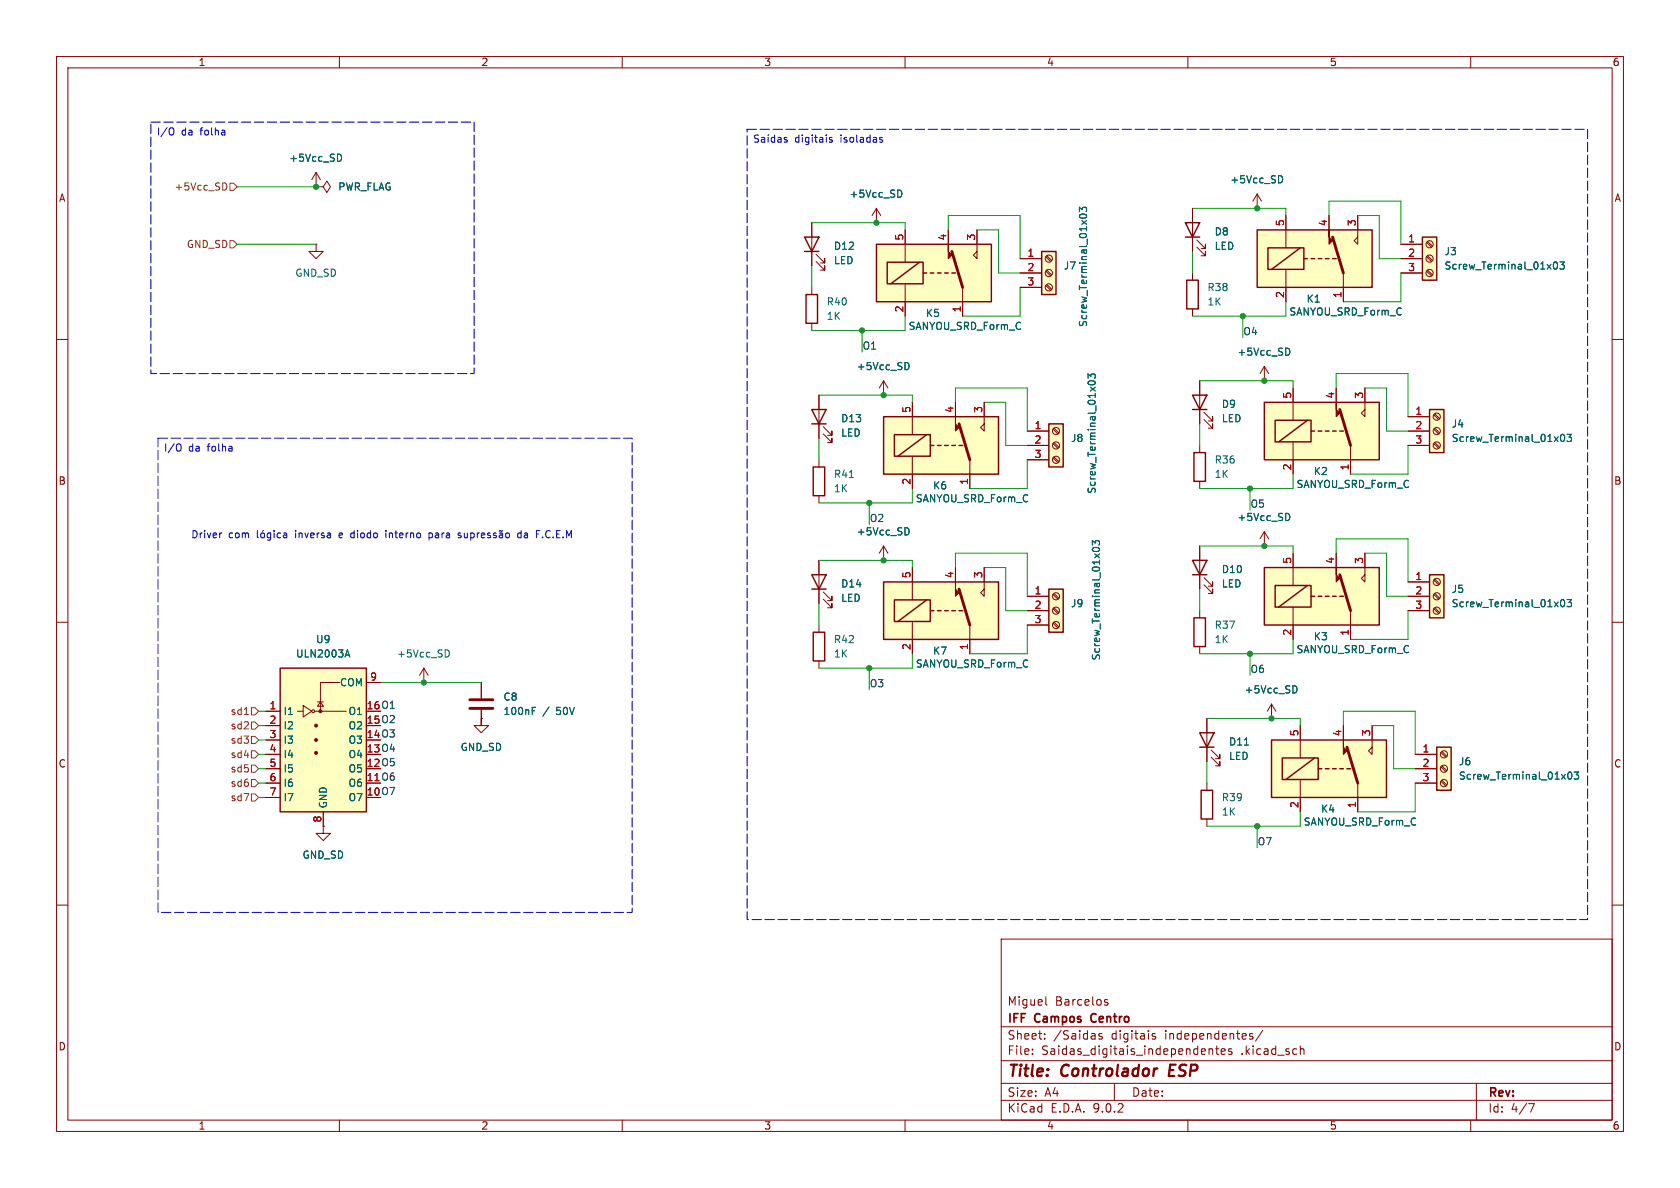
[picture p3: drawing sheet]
<svg xmlns="http://www.w3.org/2000/svg" width="297mm" height="210mm" viewBox="0 0 297 210" stroke-linecap="round" stroke-linejoin="round" font-family="sans-serif">
<g fill="none" stroke="#840000" stroke-width=".18">
<path d="M10 10h277v190h-277zM12 12h273v186h-273zM60 10v2M110 10v2M160 10v2M210 10v2M260 10v2M10 60h2M285 60h2M10 110h2M285 110h2M224.8 127h.1"/>
<path d="M224.8 124.5l-.8 1.2M224.8 124.5l.8 1.2M224.8 124.5v2.5M10 160h2M177 166h108v32h-108zM184.9 176.2v1.3l.2 .2M195.2 177l.7 .4-.2 .3-.5-.1M195.8 176.8l-.3-.1-.3 .2M285 160h2M60 198v2M110 198v2M160 198v2"/>
<path d="M177 194.5h108M177 191.5h108M177 187.5h108M177 181.5h108M182.5 186.3v.1M182.5 185.5v.1M184.7 183.6v.1M184.7 182.8v.1M194.8 182.8l-.3-.1-.3 .2 .1 .2 .5 .2v.3h-.6M197 191.5v3M203.7 183l.6 .4-.2 .3-.4-.1M204.2 182.8l-.3-.1-.2 .2"/>
<path d="M210 198v2M213.7 185.4v1M213.7 185.5l.3-.1 .3 .1 .1 .9M214.9 185.4h.6M215.1 184.9v1.3l.4 .2M215.9 185.9l.7-.1-.1-.3-.4-.1-.2 .2 .1 .7h.5M217.7 185.5l-.3-.1-.2 .2v.2l.5 .2v.3h-.5M221.1 183.2l.4 .1v.2l-.2 .2h-.3M221.1 182.7l.4 .1M223.2 182.1l-1.2 2M229.9 185.5l.2-.1 .4 .1v.9M260 198v2"/>
<path d="M261 191.5v6.5M270.2 195.1h1l-.6 1.5"/>
</g>
<path d="M206.9 188.2l-.3 2h1" fill="none" stroke="#840000" stroke-width=".4"/>
<path d="M193 179.4l-.2 .4 .2 .7" fill="none" stroke="#840000" stroke-width=".3"/>
<path d="M228.9 121.2a.68 .68 0 0 1 .4 .7 .68 .68 0 0 1-.4 .6" fill="none" stroke="#006464" stroke-width=".18"/>
<path d="M185.4 104.1h2.6v7.7h-2.6z" fill="#ffffc2"/>
<path d="M209.8 49.5h2v5.1h-2zM185.4 104.1h2.6v7.7h-2.6z" fill="none" stroke="#840000" stroke-width=".25"/>
<g fill="none" stroke="#840000" stroke-width=".18">
<path d="M222.2 36.8h.1M222.2 34.3l-.7 1.3M222.2 34.3l.8 1.3M222.2 34.3v2.5M210.8 48.3v1.2M210.8 54.6v1.3M181.6 105.4h3.8M181.6 108h3.8M181.6 110.5h3.8M186.2 105.1l.8 .8M186.2 107.6l.8 .9M186.2 110.2l.8 .8"/>
<path d="M186.3 104.9l.9 .8M186.3 107.4l.9 .9M186.3 110l.9 .8"/>
<circle cx="186.7" cy="110.5" r=".63"/>
<circle cx="186.7" cy="105.4" r=".63"/>
<circle cx="186.7" cy="107.9" r=".63"/>
</g>
<path d="M226.3 31.1a.68 .68 0 0 1 .5 .6 .68 .68 0 0 1-.5 .6M193.1 96.3v-.7l.5 .4 .1-.4h.6l.1 .2-.1 .5M193.2 97a.75 .75 0 0 1 1.2 .2 .72 .72 0 0 1-1.3-.1z" fill="none" stroke="#006464" stroke-width=".18"/>
<path d="M224.8 130.8h20.3v10.2h-20.3z" fill="#ffffc2"/>
<g fill="none" stroke="#840000" stroke-width=".18">
<path d="M144.8 81.3v1.3M144.8 87.6v1.3M144.8 99.1v7.6M74.9 118.1l-.7 1.3M74.9 118.1l.8 1.3M74.9 118.1v2.6M145.5 105.9l1.6 1.5v-.7v.7h-.8M145.5 104.6l1.6 1.6v-.8v.8h-.8M74.9 120.7h.1M85.1 120.7v2.7M85.1 125.5v2.8M229.9 128.3v5.7"/>
<path d="M229.9 137.8v5.7M237.5 128.3v2.5M240 138.4v5.1M242.6 128.3v5.1l-.7-.7 .7-.6"/>
</g>
<path d="M143.8 82.6h2v5h-2zM143.5 101.6h2.5l-1.2 2.5zM143.5 104.1h2.5M224.8 130.8h20.3v10.2h-20.3zM226.7 134h6.3v3.8h-6.3zM232.4 134l-5.1 3.8M233 135.9h.7M234.3 135.9h.6M235.6 135.9h.6M236.9 135.9h.6M238.1 135.9h.7" fill="none" stroke="#840000" stroke-width=".25"/>
<path d="M83.1 123.7h4M83.1 125.2h4M238.1 132.1l1.9 6.3" fill="none" stroke="#840000" stroke-width=".51"/>
<path d="M237.5 130.8v1.3l.6 .6-.6 .7z" fill="#840000" stroke="#840000" stroke-width=".18"/>
<path d="M150.2 84.4h.7M79 114.9a.68 .68 0 0 1 .4 .6 .68 .68 0 0 1-.4 .6M94.1 125.6h.4M94.1 125h.6" fill="none" stroke="#006464" stroke-width=".18"/>
<path d="M252.7 72.4h2.6v7.6h-2.6z" fill="#ffffc2"/>
<path d="M252.7 72.4h2.6v7.6h-2.6zM143.8 111.8h2v5h-2z" fill="none" stroke="#840000" stroke-width=".25"/>
<g fill="none" stroke="#840000" stroke-width=".18">
<path d="M248.9 73.7h3.8M248.9 76.2h3.8M248.9 78.7h3.8M253.5 73.3l.8 .9M253.5 75.9l.8 .8M253.5 78.4l.8 .8M253.6 73.2l.9 .8M253.6 75.7l.9 .8M253.6 78.2l.9 .9M144.8 110.5v1.3M144.8 116.8v1.3"/>
<circle cx="254" cy="73.7" r=".63"/>
<circle cx="254" cy="76.2" r=".63"/>
<circle cx="254" cy="78.7" r=".63"/>
</g>
<path d="M276 76.9l.2-.1a.68 .68 0 0 1 .4 .6 .68 .68 0 0 1-.4 .6l-.2-.1-.1-.3zM277 76.8h.8l-.4 .5 .4 .1v.5l-.2 .1-.6-.1" fill="none" stroke="#006464" stroke-width=".18"/>
<path d="M251.5 41.9h2.5v7.6h-2.5z" fill="#ffffc2"/>
<path d="M251.5 41.9h2.5v7.6h-2.5zM212.1 129.5h2.5l-1.2 2.6zM212.1 132.1h2.5" fill="none" stroke="#840000" stroke-width=".25"/>
<g fill="none" stroke="#840000" stroke-width=".18">
<path d="M247.6 43.2h3.9M247.6 45.7h3.9M247.6 48.3h3.9M252.2 42.8l.9 .9M252.2 45.4l.9 .8M252.2 47.9l.9 .9M252.4 42.7l.8 .8M252.4 45.2l.8 .9M252.4 47.8l.8 .8M213.4 127v7.6M214.1 133.9l1.5 1.5v-.8v.8h-.7M214.1 132.6l1.5 1.5v-.7v.7h-.7"/>
<circle cx="252.7" cy="48.3" r=".63"/>
<circle cx="252.7" cy="43.2" r=".63"/>
<circle cx="252.7" cy="45.7" r=".63"/>
</g>
<path d="M274.7 46.4l.2-.1a.68 .68 0 0 1 .5 .6 .68 .68 0 0 1-.5 .7l-.2-.2-.1-.3zM275.8 46.3h.7l-.4 .5 .4 .1v.5l-.2 .2-.5-.2M220 131.7h.7" fill="none" stroke="#006464" stroke-width=".18"/>
<path d="M254 132.1h2.5v7.6h-2.5z" fill="#ffffc2"/>
<path d="M212.3 139.7h2.1v5.1h-2.1zM254 132.1h2.5v7.6h-2.5z" fill="none" stroke="#840000" stroke-width=".25"/>
<g fill="none" stroke="#840000" stroke-width=".18">
<path d="M213.4 138.4v1.3M250.2 133.4h3.8M250.2 135.9h3.8M250.2 138.4h3.8M254.7 133l.9 .9M254.7 135.6l.9 .8M254.7 138.1l.9 .8M254.9 132.8l.9 .9M254.9 135.4l.9 .8M254.9 137.9l.9 .9M213.4 144.8v1.3"/>
<circle cx="255.3" cy="135.9" r=".63"/>
<circle cx="255.3" cy="133.3" r=".63"/>
<circle cx="255.3" cy="138.4" r=".63"/>
</g>
<path d="M277.3 136.6l.2-.1a.68 .68 0 0 1 .4 .6 .68 .68 0 0 1-.4 .6l-.2-.1-.1-.3zM278.3 136.5h.8l-.4 .5 .3 .1v.5l-.2 .1-.5-.1" fill="none" stroke="#006464" stroke-width=".18"/>
<path d="M156.2 102.9h20.3v10.1h-20.3z" fill="#ffffc2"/>
<path d="M161.3 100.3v5.7M161.3 109.9v5.7M168.9 100.3v2.6M171.4 110.5v5.1M174 100.3v5.1l-.6-.6 .6-.7" fill="none" stroke="#840000" stroke-width=".18"/>
<path d="M156.2 102.9h20.3v10.1h-20.3zM158.1 106h6.4v3.9h-6.4zM163.8 106l-5.1 3.9M164.5 108h.6M165.7 108h.7M167 108h.6M168.3 108h.6M169.5 108h.7" fill="none" stroke="#840000" stroke-width=".25"/>
<path d="M169.5 104.1l1.9 6.4" fill="none" stroke="#840000" stroke-width=".51"/>
<path d="M168.9 102.9v1.2l.6 .7-.6 .6z" fill="#840000" stroke="#840000" stroke-width=".18"/>
<path d="M223.5 100.3h20.3v10.2h-20.3z" fill="#ffffc2"/>
<path d="M55.9 33h1.2l.7-1 .6 1-.6 1-.7-1M55.9 33h.1M156.2 99.1h.1M156.2 96.5l-.8 1.3M156.2 96.5l.8 1.3M156.2 96.5v2.6M228.6 97.8v5.7M236.2 97.8v2.5M241.3 97.8v5.1l-.6-.7 .6-.6M228.6 107.3v5.7M238.8 108v5" fill="none" stroke="#840000" stroke-width=".18"/>
<path d="M223.5 100.3h20.3v10.2h-20.3zM225.4 103.5h6.4v3.8h-6.4zM231.1 103.5l-5 3.8M231.8 105.4h.6M233 105.4h.7M234.3 105.4h.6M235.6 105.4h.6M236.9 105.4h.6" fill="none" stroke="#840000" stroke-width=".25"/>
<path d="M236.9 101.6l1.9 6.4" fill="none" stroke="#840000" stroke-width=".51"/>
<path d="M236.2 100.3v1.3l.7 .6-.7 .7z" fill="#840000" stroke="#840000" stroke-width=".18"/>
<path d="M160.3 93.3a.68 .68 0 0 1 .4 .6 .68 .68 0 0 1-.4 .7" fill="none" stroke="#006464" stroke-width=".18"/>
<path d="M252.7 101.6h2.6v7.6h-2.6z" fill="#ffffc2"/>
<path d="M252.7 101.6h2.6v7.6h-2.6z" fill="none" stroke="#840000" stroke-width=".25"/>
<g fill="none" stroke="#840000" stroke-width=".18">
<path d="M223.5 96.5h.1M223.5 94l-.7 1.3M223.5 94l.8 1.3M223.5 94v2.5M248.9 102.9h3.8M248.9 105.4h3.8M248.9 108h3.8M253.5 102.5l.8 .9M253.5 105.1l.8 .8M253.5 107.6l.8 .9M253.6 102.4l.9 .8M253.6 104.9l.9 .8"/>
<path d="M253.6 107.4l.9 .9"/>
<circle cx="254" cy="105.4" r=".63"/>
<circle cx="254" cy="107.9" r=".63"/>
<circle cx="254" cy="102.9" r=".63"/>
</g>
<path d="M227.6 90.7a.68 .68 0 0 1 .4 .7 .68 .68 0 0 1-.4 .6M276 106.1l.2-.1a.68 .68 0 0 1 .4 .6 .68 .68 0 0 1-.4 .7l-.2-.2-.1-.3zM277 106h.8l-.4 .5 .4 .1v.5l-.2 .2-.6-.2" fill="none" stroke="#006464" stroke-width=".18"/>
<path d="M156.2 73.7h20.3v10.1h-20.3z" fill="#ffffc2"/>
<path d="M161.3 71.1v5.7M168.9 71.1v2.6M174 71.1v5.1l-.6-.6 .6-.7M161.3 80.6v5.8M171.4 81.3v5.1" fill="none" stroke="#840000" stroke-width=".18"/>
<path d="M156.2 73.7h20.3v10.1h-20.3zM158.1 76.8h6.4v3.8h-6.4zM163.8 76.8l-5.1 3.8M164.5 78.7h.6M165.7 78.7h.7M167 78.7h.6M168.3 78.7h.6M169.5 78.7h.7" fill="none" stroke="#840000" stroke-width=".25"/>
<path d="M169.5 74.9l1.9 6.4" fill="none" stroke="#840000" stroke-width=".51"/>
<path d="M168.9 73.7v1.2l.6 .7-.6 .6z" fill="#840000" stroke="#840000" stroke-width=".18"/>
<path d="M185.4 74.9h2.6v7.7h-2.6z" fill="#ffffc2"/>
<path d="M185.4 74.9h2.6v7.7h-2.6z" fill="none" stroke="#840000" stroke-width=".25"/>
<g fill="none" stroke="#840000" stroke-width=".18">
<path d="M55.9 33h.1M55.9 30.5l-.8 1.3M55.9 30.5l.7 1.3M55.9 30.5v2.5M55.9 43.2v1.3h1.2l-1.2 1.2-1.3-1.2h1.3M55.9 43.2h.1M181.6 76.2h3.8M181.6 78.7h3.8M186.2 75.9l.8 .8M186.2 78.4l.8 .8M186.3 75.7l.9 .8M186.3 78.2l.9 .9"/>
<path d="M181.6 81.3h3.8M186.2 80.9l.8 .9M186.3 80.8l.9 .8"/>
<circle cx="186.7" cy="76.2" r=".63"/>
<circle cx="186.7" cy="78.7" r=".63"/>
<circle cx="186.7" cy="81.3" r=".63"/>
</g>
<path d="M60 27.2a.68 .68 0 0 1 .4 .7 .68 .68 0 0 1-.4 .6M192.3 66.9v-.8l.5 .4 .2-.3h.5l.1 .1-.1 .6M192.4 67.5a.75 .75 0 0 1 1.2 .2 .72 .72 0 0 1-1.3-.1z" fill="none" stroke="#006464" stroke-width=".18"/>
<path d="M49.5 118.1h15.3v25.4h-15.3z" fill="#ffffc2"/>
<path d="M143.5 72.4h2.5l-1.2 2.5zM143.5 74.9h2.5M49.5 118.1h15.3v25.4h-15.3z" fill="none" stroke="#840000" stroke-width=".25"/>
<g fill="none" stroke="#840000" stroke-width=".18">
<path d="M144.8 69.9v7.6M145.5 76.7l1.6 1.5v-.7v.7h-.8M145.5 75.4l1.6 1.6v-.8v.8h-.8M47 125.7h2.5M47 128.3h2.5M47 130.8h2.5M47 133.4h2.5M47 135.9h2.5M47 138.4h2.5M52.6 125.7h1M53.6 124.7l1.5 1-1.5 1zM55.6 125.7h5.6"/>
<path d="M56.1 124.1h1M56.6 124.1l.5 .7h-1zM60.1 120.7h-3.5v5M64.8 120.7h2.5M47 141h2.5M57.1 143.5v2.6"/>
<circle cx="55.4" cy="125.7" r=".25"/>
</g>
<g fill="#840000" stroke="#840000" stroke-width=".18">
<circle cx="55.9" cy="128.3" r=".25"/>
<circle cx="55.9" cy="130.8" r=".25"/>
<circle cx="55.9" cy="133.1" r=".25"/>
<circle cx="56.6" cy="125.7" r=".25"/>
</g>
<path d="M61.1 115.8h.6M61.4 114.9l.4 1.2" fill="none" stroke="#006464" stroke-width=".18"/>
<path d="M184.1 44.5h2.6v7.6h-2.6z" fill="#ffffc2"/>
<path d="M184.1 44.5h2.6v7.6h-2.6z" fill="none" stroke="#840000" stroke-width=".25"/>
<g fill="none" stroke="#840000" stroke-width=".18">
<path d="M180.3 45.7h3.8M180.3 48.3h3.8M180.3 50.8h3.8M184.9 45.4l.9 .8M184.9 47.9l.9 .9M184.9 50.5l.9 .8M185.1 45.2l.8 .9M185.1 47.8l.8 .8M185.1 50.3l.8 .8M156.2 69.9h.1M156.2 67.3l-.8 1.3M156.2 67.3l.8 1.3"/>
<path d="M156.2 67.3v2.6"/>
<circle cx="185.4" cy="48.3" r=".63"/>
<circle cx="185.4" cy="45.7" r=".63"/>
<circle cx="185.4" cy="50.8" r=".63"/>
</g>
<path d="M190.8 37.4v-.8l.5 .5 .1-.4h.6l.1 .2-.1 .5M190.9 38a.75 .75 0 0 1 1.2 .3 .72 .72 0 0 1-1.3-.2zM160.3 64.1a.68 .68 0 0 1 .4 .6 .68 .68 0 0 1-.4 .6" fill="none" stroke="#006464" stroke-width=".18"/>
<path d="M154.9 43.2h20.4v10.1h-20.4z" fill="#ffffc2"/>
<g fill="none" stroke="#840000" stroke-width=".18">
<path d="M143.5 39.4v7.6M154.9 39.4h.1M154.9 36.8l-.7 1.3M154.9 36.8l.8 1.3M154.9 36.8v2.6M144.3 46.2l1.5 1.6v-.8v.8h-.8M144.3 45l1.5 1.5v-.8v.8h-.8M160 40.6v5.8M160 50.2v5.7M167.6 40.6v2.6M170.2 50.8v5.1M172.7 40.6v5.1l-.6-.6 .6-.6"/>
<path d="M57.1 146.1v1.2h1.3l-1.3 1.3-1.2-1.3h1.2M57.1 146.1h.1"/>
</g>
<path d="M142.2 41.9h2.6l-1.3 2.6zM142.2 44.5h2.6M154.9 43.2h20.4v10.1h-20.4zM156.8 46.4h6.4v3.8h-6.4zM162.6 46.4l-5.1 3.8M163.2 48.3h.6M164.5 48.3h.6M165.7 48.3h.7M167 48.3h.6M168.3 48.3h.6" fill="none" stroke="#840000" stroke-width=".25"/>
<path d="M168.3 44.5l1.9 6.3" fill="none" stroke="#840000" stroke-width=".51"/>
<path d="M167.6 43.2v1.3l.7 .6-.7 .6z" fill="#840000" stroke="#840000" stroke-width=".18"/>
<path d="M159 33.6a.68 .68 0 0 1 .5 .6 .68 .68 0 0 1-.5 .7" fill="none" stroke="#006464" stroke-width=".18"/>
<path d="M222.2 40.6h20.4v10.2h-20.4z" fill="#ffffc2"/>
<path d="M227.3 38.1v5.7M234.9 38.1v2.5M240 38.1v5.1l-.6-.7 .6-.6M143.5 50.8v1.3M143.5 57.2v1.2M227.3 47.6v5.7M237.5 48.3v5M85.1 127v1.3h1.3l-1.3 1.2-1.3-1.2h1.3M85.1 127h.1" fill="none" stroke="#840000" stroke-width=".18"/>
<path d="M142.5 52.1h2v5.1h-2zM222.2 40.6h20.4v10.2h-20.4zM224.2 43.8h6.3v3.8h-6.3zM229.9 43.8l-5.1 3.8M230.5 45.7h.6M231.8 45.7h.6M233 45.7h.7M234.3 45.7h.6M235.6 45.7h.6" fill="none" stroke="#840000" stroke-width=".25"/>
<path d="M235.6 41.9l1.9 6.4" fill="none" stroke="#840000" stroke-width=".51"/>
<path d="M234.9 40.6v1.3l.7 .6-.7 .7z" fill="#840000" stroke="#840000" stroke-width=".18"/>
<path d="M223.5 71.1h20.3v10.2h-20.3z" fill="#ffffc2"/>
<g fill="none" stroke="#840000" stroke-width=".18">
<path d="M55.9 33h.1M143.5 39.4v2.5M154.9 39.4h.1M210.8 36.8v7.7M222.2 36.8h.1M227.3 38.1v2.5M234.9 38.1v2.5M240 38.1v2.5M143.5 44.5v2.5M160 40.6v2.6M160 53.3v2.6M167.6 40.6v2.6"/>
<path d="M170.2 53.3v2.6M172.7 40.6v2.6M180.3 45.7h3.8M180.3 48.3h3.8M180.3 50.8h3.8M211.6 43.7l1.5 1.5v-.7v.7h-.8M211.6 42.4l1.5 1.5v-.7v.7h-.8M227.3 50.8v2.5M237.5 50.8v2.5M247.6 43.2h3.9M247.6 45.7h3.9M247.6 48.3h3.9"/>
<path d="M144.8 69.9v2.5M144.8 74.9v2.6M156.2 69.9h.1M161.3 71.1v2.6M168.9 71.1v2.6M174 71.1v2.6M181.6 76.2h3.8M181.6 78.7h3.8M212.1 67.3v7.6M212.1 78.7v1.3M212.9 74.2l1.5 1.5v-.8v.8h-.8M212.9 72.9l1.5 1.5v-.7v.7h-.8"/>
<path d="M223.5 67.3h.1M223.5 64.8l-.7 1.2M223.5 64.8l.8 1.2M223.5 64.8v2.5M228.6 68.6v5.7M228.6 78.1v5.7M236.2 68.6v2.5M238.8 78.7v5.1M241.3 68.6v5.1l-.6-.7 .6-.6M248.9 73.7h3.8M248.9 76.2h3.8M248.9 78.7h3.8"/>
<path d="M144.8 99.1v2.5M156.2 99.1h.1M161.3 83.8v2.6M171.4 83.8v2.6M181.6 81.3h3.8M212.1 85.1v1.3M212.1 96.5v7.6M223.5 96.5h.1M228.6 97.8v2.5M236.2 97.8v2.5M241.3 97.8v2.5M144.8 104.1v2.6"/>
<path d="M161.3 100.3v2.6M161.3 113v2.6M168.9 100.3v2.6M171.4 113v2.6M174 100.3v2.6M181.6 105.4h3.8M181.6 108h3.8M181.6 110.5h3.8M212.1 108v1.2M212.1 114.3v1.3M212.9 103.4l1.5 1.5v-.8v.8h-.8M212.9 102.1l1.5 1.5v-.7v.7h-.8"/>
<path d="M228.6 110.5v2.5M238.8 110.5v2.5M248.9 105.4h3.8M248.9 108h3.8M248.9 102.9h3.8M47 125.7h2.5M47 128.3h2.5M47 130.8h2.5M47 133.4h2.5M47 135.9h2.5M47 138.4h2.5M64.8 120.7h2.5"/>
<path d="M85.1 127h.1M85.1 120.7v2.7M85.1 125.5v2.8M213.4 127v2.5M213.4 132.1v2.5M224.8 127h.1M229.9 128.3v2.5M237.5 128.3v2.5M242.6 128.3v2.5M250.2 133.4h3.8M250.2 135.9h3.8M250.2 138.4h3.8"/>
<path d="M47 141h2.5M57.1 146.1h.1M57.1 143.5v2.6M229.9 141v2.5M240 141v2.5"/>
</g>
<g fill="none" stroke="#840000" stroke-width=".25">
<path d="M209.5 39.4h2.6l-1.3 2.5zM209.5 41.9h2.6M210.8 69.9h2.6l-1.3 2.5zM210.8 72.4h2.6M223.5 71.1h20.3v10.2h-20.3zM225.4 74.3h6.4v3.8h-6.4zM231.1 74.3l-5 3.8M231.8 76.2h.6M233 76.2h.7M234.3 76.2h.6M235.6 76.2h.6M236.9 76.2h.6"/>
<path d="M210.8 99.1h2.6l-1.3 2.5zM211.1 80h2v5.1h-2zM210.8 101.6h2.6M211.1 109.2h2v5.1h-2z"/>
</g>
<path d="M236.9 72.4l1.9 6.3" fill="none" stroke="#840000" stroke-width=".51"/>
<path d="M236.2 71.1v1.3l.7 .6-.7 .7z" fill="#840000" stroke="#840000" stroke-width=".18"/>
<g fill="none" stroke="#006464" stroke-width=".18">
<path d="M60 27.2a.68 .68 0 0 1 .4 .7 .68 .68 0 0 1-.4 .6M159 33.6a.68 .68 0 0 1 .5 .6 .68 .68 0 0 1-.5 .7M190.8 37.4v-.8l.5 .5 .1-.4h.6l.1 .2-.1 .5M190.9 38a.75 .75 0 0 1 1.2 .3 .72 .72 0 0 1-1.3-.2zM226.3 31.1a.68 .68 0 0 1 .5 .6 .68 .68 0 0 1-.5 .6M274.7 46.4l.2-.1a.68 .68 0 0 1 .5 .6 .68 .68 0 0 1-.5 .7l-.2-.2-.1-.3zM275.8 46.3h.7l-.4 .5 .4 .1v.5l-.2 .2-.5-.2M160.3 64.1a.68 .68 0 0 1 .4 .6 .68 .68 0 0 1-.4 .6M192.3 66.9v-.8l.5 .4 .2-.3h.5l.1 .1-.1 .6M192.4 67.5a.75 .75 0 0 1 1.2 .2 .72 .72 0 0 1-1.3-.1zM227.6 61.5a.68 .68 0 0 1 .4 .7 .68 .68 0 0 1-.4 .6M276 76.9l.2-.1a.68 .68 0 0 1 .4 .6 .68 .68 0 0 1-.4 .6l-.2-.1-.1-.3z"/>
<path d="M277 76.8h.8l-.4 .5 .4 .1v.5l-.2 .1-.6-.1M160.3 93.3a.68 .68 0 0 1 .4 .6 .68 .68 0 0 1-.4 .7M193.1 96.3v-.7l.5 .4 .1-.4h.6l.1 .2-.1 .5M193.2 97a.75 .75 0 0 1 1.2 .2 .72 .72 0 0 1-1.3-.1zM227.6 90.7a.68 .68 0 0 1 .4 .7 .68 .68 0 0 1-.4 .6M61.1 115.8h.6M61.4 114.9l.4 1.2M276 106.1l.2-.1a.68 .68 0 0 1 .4 .6 .68 .68 0 0 1-.4 .7l-.2-.2-.1-.3zM277 106h.8l-.4 .5 .4 .1v.5l-.2 .2-.6-.2M94.1 125.6h.4M94.1 125h.6M220 131.7h.7"/>
<path d="M228.9 121.2a.68 .68 0 0 1 .4 .7 .68 .68 0 0 1-.4 .6M277.3 136.6l.2-.1a.68 .68 0 0 1 .4 .6 .68 .68 0 0 1-.4 .6l-.2-.1-.1-.3zM278.3 136.5h.8l-.4 .5 .3 .1v.5l-.2 .1-.5-.1"/>
</g>
<path d="M39.7 32.3a.68 .68 0 0 1 .4 .7 .68 .68 0 0 1-.4 .6M40.6 32.4h.7l.6 .6-.6 .7h-.7zM40.6 42.5h.7l.6 .7-.6 .6h-.7zM43.2 126.3h.7M44.4 125.1h.7l.6 .6-.6 .7h-.7zM44.4 127.6h.7l.6 .7-.6 .6h-.7zM44.4 130.2h.7l.6 .6-.6 .6h-.7zM44.4 137.8h.7l.6 .6-.6 .7h-.7zM44.4 132.7h.7l.6 .7-.6 .6h-.7zM44.4 135.3h.7l.6 .6-.6 .6h-.7zM44.4 140.3h.7l.6 .7-.6 .6h-.7z" fill="none" stroke="#725600" stroke-width=".18"/>
<g fill="none" stroke="#009600" stroke-width=".18">
<path d="M41.9 33h14M143.5 39.4h16.5v1.2M210.8 36.8h16.5v1.3M234.9 38.1v-2.5h12.7v7.6M240 38.1h3.8v7.6h3.8M41.9 43.2h14M143.5 47v3.8M152.4 58.4v3.8M160 55.9v2.5h-16.5M167.6 40.6v-2.5h12.7v7.6M172.7 40.6h3.8v7.7h3.8M180.3 50.8v5.1h-10.1"/>
<path d="M210.8 44.5v3.8M219.7 55.9v3.8M227.3 53.3v2.6h-16.5M247.6 48.3v5h-10.1M144.8 69.9h16.5v1.2M144.8 77.5v3.8M168.9 71.1v-2.5h12.7v7.6M174 71.1h3.8v7.6h3.8M212.1 67.3h16.5v1.3M212.1 74.9v3.8M236.2 68.6v-2.6h12.7v7.7M241.3 68.6h3.8v7.6h3.8"/>
<path d="M248.9 78.7v5.1h-10.1M144.8 99.1h16.5v1.2M153.7 88.9v3.8M161.3 86.4v2.5h-16.5M181.6 81.3v5.1h-10.2M212.1 96.5h16.5v1.3M221 86.4v3.8M228.6 83.8v2.6h-16.5M236.2 97.8v-2.5h12.7v7.6M241.3 97.8h3.8v7.6h3.8M144.8 106.7v3.8M153.7 118.1v3.8"/>
<path d="M161.3 115.6v2.5h-16.5M168.9 100.3v-2.5h12.7v7.6M174 100.3h3.8v7.7h3.8M181.6 110.5v5.1h-10.2M212.1 104.1v3.9M221 115.6v3.8M228.6 113v2.6h-16.5M248.9 108v5h-10.1M45.7 130.8h1.3M45.7 128.3h1.3M45.7 133.4h1.3M45.7 135.9h1.3"/>
<path d="M45.7 138.4h1.3M45.7 125.7h1.3M67.3 120.7h17.8M85.1 127v1.3M213.4 127h16.5v1.3M213.4 134.6v3.8M237.5 128.3v-2.6h12.7v7.7M242.6 128.3h3.8v7.6h3.8M250.2 138.4v5.1h-10.2M45.7 141h1.3M222.2 146.1v3.8M229.9 143.5v2.6h-16.5"/>
</g>
<path d="M26.7 21.6h57.1v44.4h-57.1zM132.1 22.9h148.6v139.7h-148.6zM27.9 77.5h83.9v83.8h-83.9z" fill="none" stroke="#0000c2" stroke-width=".18" stroke-dasharray="1.7 .6"/>
<g fill="none" stroke="#0000c2" stroke-width=".18">
<path d="M30.4 22.6l.2 .1a.81 .81 0 0 1-.2 1.2M134.1 23.9h-.5l-.2 .1v.3l.6 .3 .1 .3-.2 .2h-.5M134.6 24.3h.5l.1 .8M135.2 24.6l-.4 .1-.2 .1 .2 .3h.4M135.8 24.3v.8M135.9 23.8l-.2 .2M136.9 24.3h-.3l-.3 .2 .2 .6h.4M136.9 23.9v1.2M137.5 24.3h.5l.1 .8M138.1 24.6l-.4 .1-.2 .1 .2 .3h.4M139.1 24.3h-.3l-.2 .2 .1 .2 .4 .1v.3h-.5M147.1 24.3h-.3l-.2 .2 .1 .2 .4 .1v.3h-.5"/>
<path d="M155.7 24.7l.3 .1 .1 .2-.2 .1h-.3M155.7 24.3h.3M31.7 78.5h.1a.81 .81 0 0 1-.1 1.2M39.2 94.2l-.2 .1M45.5 93.8v1.1l.2 .2M46.2 94.3l.3-.1 .3 .3v.3l-.3 .3-.3-.1-.1-.2zM46.6 93.7l-.2 .2M47.8 94.3l-.3-.1-.3 .3 .2 .5h.4M47.8 94.2v1l-.2 .3-.3-.1M48.5 93.8v.1M48.5 94.2v.9M49.6 94.3l-.4-.1-.2 .3 .1 .5h.5"/>
<path d="M50.1 94.3h.5l.1 .8M50.7 94.5l-.4 .1-.2 .2 .2 .3 .4-.1M62.1 94.3l-.1 .2 .1 .5M68.2 93.8v.1M68.2 94.2v.9M75.8 94.3l.4-.1 .2 .1M75.8 94.2v1.3M76.4 94.9l-.2 .2-.4-.1M81.5 94.3l-.3-.1-.2 .2v.2l.5 .1v.3h-.5M82.1 94.2v.8l.3 .1 .2-.2M82.6 94.2v.9M83.2 94.3l.4-.1 .2 .3-.1 .5h-.5"/>
<path d="M83.2 94.2v1.3M84.4 94.2v.9M84.7 94.2l-.3 .3M85.1 94.6l.6-.1-.1-.2-.3-.1-.2 .2 .1 .6h.4M86.7 94.3l-.3-.1-.2 .2 .1 .2 .4 .1v.3h-.5M87.7 94.3l-.3-.1-.2 .2 .1 .2 .4 .1v.3h-.5M88.3 94.3h.5l.1 .8M88.9 94.5l-.5 .1-.2 .2 .2 .3 .5-.1M88.9 93.8l-.7 .1M89.5 94.3l.3-.1 .3 .3v.3l-.3 .3-.3-.1-.1-.2zM92.1 94.3l-.3-.1-.3 .3 .1 .5h.5M92.1 93.8v1.3"/>
<path d="M95.9 94.9v.2M97.3 93.9a.6 .6 0 0 0-.9 .4 .6 .6 0 0 0 .6 .8l.3-.2M97.8 94.9v.2M98.4 94.4h.4M99 93.8h-.6v1.3h.6M99.6 94.9v.2M100.2 95.1v-1.3l.4 .9 .4-.9v1.3"/>
</g>
<g fill="#009600" stroke="#009600" stroke-width=".18">
<circle cx="74.9" cy="120.7" r=".46"/>
<circle cx="153.7" cy="118.1" r=".46"/>
<circle cx="153.7" cy="88.9" r=".46"/>
<circle cx="156.2" cy="99.1" r=".46"/>
<circle cx="224.8" cy="127" r=".46"/>
<circle cx="222.2" cy="146.1" r=".46"/>
<circle cx="221" cy="115.6" r=".46"/>
<circle cx="223.5" cy="96.5" r=".46"/>
<circle cx="221" cy="86.4" r=".46"/>
<circle cx="222.2" cy="36.8" r=".46"/>
<circle cx="223.5" cy="67.3" r=".46"/>
<circle cx="219.7" cy="55.9" r=".46"/>
<circle cx="156.2" cy="69.9" r=".46"/>
<circle cx="154.9" cy="39.4" r=".46"/>
<circle cx="152.4" cy="58.4" r=".46"/>
<circle cx="55.9" cy="33" r=".46"/>
</g>
<g font-size="2.8" fill="#840000">
<text x="178" y="190.9">Title:</text>
<text x="187.7" y="190.9">Controlador</text>
<text x="207.5" y="190.9">ESP</text>
</g>
<g font-size="2.1" fill="#840000">
<text x="178" y="178">Miguel</text>
<text x="186.5" y="178">Barcelos</text>
<text x="178" y="184">Sheet:</text>
<text x="178" y="181.2">IFF</text>
<text x="183" y="181.2">Campos</text>
<text x="186.2" y="184">/Saidas</text>
<text x="193.6" y="181.2">Centro</text>
<text x="196.5" y="184">digitais</text>
<text x="206.1" y="184">independentes/</text>
<text x="178" y="186.7">File:</text>
<text x="184.1" y="186.7">Saidas_digitais_independentes</text>
<text x="219.5" y="186.7">.kicad_sch</text>
<text x="178" y="196.9">KiCad</text>
<text x="178" y="194.1">Size:</text>
<text x="184.7" y="194.1">A4</text>
<text x="185.7" y="196.9">E.D.A.</text>
<text x="193.3" y="196.9">9.0.2</text>
<text x="200" y="194.1">Date:</text>
<text x="263" y="194.3">Rev:</text>
<text x="263" y="196.9">Id:</text>
<text x="267.1" y="196.9">4/7</text>
</g>
<g font-size="1.8" fill="#840000">
<text x="35" y="11.9">1</text>
<text x="85" y="11.9">2</text>
<text x="135" y="11.9">3</text>
<text x="185" y="11.9">4</text>
<text x="235" y="11.9">5</text>
<text x="285" y="11.9">6</text>
<text x="10.3" y="35.9">A</text>
<text x="285.3" y="35.9">A</text>
<text x="10.3" y="85.9">B</text>
<text x="285.3" y="85.9">B</text>
<text x="64.7" y="125.5">16 O1</text>
<text x="64.7" y="128">15 O2</text>
<text x="64.7" y="130.6">14 O3</text>
<text x="10.3" y="135.9">C</text>
<text x="64.7" y="133.1">13 O4</text>
<text x="64.7" y="135.6">12 O5</text>
<text x="285.3" y="135.9">C</text>
<text x="64.7" y="140.7">10 O7</text>
<text x="10.3" y="185.9">D</text>
<text x="285.3" y="185.9">D</text>
<text x="35" y="199.9">1</text>
<text x="85" y="199.9">2</text>
<text x="135" y="199.9">3</text>
<text x="185" y="199.9">4</text>
<text x="235" y="199.9">5</text>
<text x="285" y="199.9">6</text>
</g>
<g font-size="1.8" fill="#0000c2">
<text x="27.6" y="24.3">I/O</text>
<text x="32.1" y="24.3">da</text>
<text x="35.5" y="24.3">folha</text>
<text x="140.5" y="25.5">digitais</text>
<text x="148.7" y="25.5">isoladas</text>
<text x="28.9" y="80.1">I/O</text>
<text x="33.3" y="80.1">da</text>
<text x="36.8" y="80.1">folha</text>
<text x="33.7" y="95.3">Driver</text>
<text x="40.4" y="95.3">com</text>
<text x="52.5" y="95.3">inversa</text>
<text x="60.4" y="95.3">e</text>
<text x="62.7" y="95.3">diodo</text>
<text x="69" y="95.3">interno</text>
<text x="76.9" y="95.3">para</text>
<text x="93" y="95.3">da</text>
</g>
<g font-size="1.8" fill="#006464">
<text x="51" y="28.8">+5Vcc_SD</text>
<text x="59.7" y="33.9">PWR_FLAG</text>
<text x="150.1" y="35.2">+5Vcc_SD</text>
<text x="217.4" y="32.6">+5Vcc_SD</text>
<text x="214.6" y="41.8">D8</text>
<text x="147.3" y="46.9">LED</text>
<text x="147.3" y="44.4">D12</text>
<text x="188" y="47.9">J7</text>
<text x="214.6" y="44.4">LED</text>
<text x="255.3" y="45.3">J3</text>
<text x="255.3" y="47.9">Screw_Terminal_01x03</text>
<text x="52.1" y="49.1">GND_SD</text>
<text x="213.4" y="51.7">R38</text>
<text x="230.9" y="53.7">K1</text>
<text x="146.1" y="56.7">1K</text>
<text x="146.1" y="54.2">R40</text>
<text x="160.5" y="58.5">SANYOU_SRD_Form_C</text>
<text x="163.6" y="56.2">K5</text>
<text x="192.4" y="57.9" transform="rotate(-90 192.4 57.9)">Screw_Terminal_01x03</text>
<text x="213.4" y="54.2">1K</text>
<text x="227.8" y="56">SANYOU_SRD_Form_C</text>
<text x="151.4" y="65.6">+5Vcc_SD</text>
<text x="218.7" y="63.1">+5Vcc_SD</text>
<text x="148.6" y="77.4">LED</text>
<text x="148.6" y="74.8">D13</text>
<text x="215.9" y="72.3">D9</text>
<text x="215.9" y="74.8">LED</text>
<text x="256.5" y="75.8">J4</text>
<text x="189.2" y="78.3">J8</text>
<text x="214.6" y="82.1">R36</text>
<text x="256.5" y="78.3">Screw_Terminal_01x03</text>
<text x="147.3" y="87.2">1K</text>
<text x="147.3" y="84.7">R41</text>
<text x="161.8" y="89">SANYOU_SRD_Form_C</text>
<text x="164.9" y="86.7">K6</text>
<text x="193.9" y="87.4" transform="rotate(-90 193.9 87.4)">Screw_Terminal_01x03</text>
<text x="214.6" y="84.7">1K</text>
<text x="229.1" y="86.5">SANYOU_SRD_Form_C</text>
<text x="232.2" y="84.2">K2</text>
<text x="151.4" y="94.8">+5Vcc_SD</text>
<text x="218.7" y="92.3">+5Vcc_SD</text>
<text x="215.9" y="101.5">D10</text>
<text x="148.6" y="106.6">LED</text>
<text x="148.6" y="104.1">D14</text>
<text x="189.2" y="107.5">J9</text>
<text x="215.9" y="104.1">LED</text>
<text x="256.5" y="105">J5</text>
<text x="256.5" y="107.5">Screw_Terminal_01x03</text>
<text x="55.8" y="113.9">U9</text>
<text x="147.3" y="113.9">R42</text>
<text x="214.6" y="113.9">1K</text>
<text x="214.6" y="111.4">R37</text>
<text x="232.2" y="113.4">K3</text>
<text x="52.2" y="116.4">ULN2003A</text>
<text x="70.1" y="116.4">+5Vcc_SD</text>
<text x="147.3" y="116.4">1K</text>
<text x="161.8" y="118.2">SANYOU_SRD_Form_C</text>
<text x="164.9" y="115.9">K7</text>
<text x="194.7" y="116.8" transform="rotate(-90 194.7 116.8)">Screw_Terminal_01x03</text>
<text x="229.1" y="115.7">SANYOU_SRD_Form_C</text>
<text x="60" y="121.5">COM</text>
<text x="88.9" y="124.1">C8</text>
<text x="219.9" y="122.8">+5Vcc_SD</text>
<text x="50" y="126.6">I1</text>
<text x="50" y="129.1">I2</text>
<text x="50" y="131.7">I3</text>
<text x="61.5" y="126.6">O1</text>
<text x="61.5" y="129.1">O2</text>
<text x="61.5" y="131.7">O3</text>
<text x="88.9" y="126.6">100nF</text>
<text x="95.9" y="126.6">/</text>
<text x="98.4" y="126.6">50V</text>
<text x="217.2" y="132">D11</text>
<text x="50" y="134.2">I4</text>
<text x="50" y="136.8">I5</text>
<text x="61.5" y="134.2">O4</text>
<text x="61.5" y="136.8">O5</text>
<text x="81.3" y="132.9">GND_SD</text>
<text x="217.2" y="134.5">LED</text>
<text x="257.8" y="135.5">J6</text>
<text x="50" y="139.3">I6</text>
<text x="50" y="141.8">I7</text>
<text x="58" y="143" transform="rotate(-90 58 143)">GND</text>
<text x="61.5" y="139.3">O6</text>
<text x="61.5" y="141.8">O7</text>
<text x="215.9" y="141.8">R39</text>
<text x="233.4" y="143.9">K4</text>
<text x="257.8" y="138">Screw_Terminal_01x03</text>
<text x="215.9" y="144.4">1K</text>
<text x="230.4" y="146.2">SANYOU_SRD_Form_C</text>
<text x="53.4" y="152">GND_SD</text>
</g>
<g font-size="1.8" fill="#725600">
<text x="30.8" y="33.9">+5Vcc_SD</text>
<text x="32.9" y="44">GND_SD</text>
<text x="40.7" y="126.6">sd1</text>
<text x="40.7" y="129.1">sd2</text>
<text x="40.7" y="131.7">sd3</text>
<text x="40.7" y="134.2">sd4</text>
<text x="40.7" y="136.8">sd5</text>
<text x="40.7" y="139.3">sd6</text>
<text x="40.7" y="141.8">sd7</text>
</g>
<g font-size="1.8" fill="#a90000">
<text x="227.1" y="40.1" transform="rotate(-90 227.1 40.1)">5</text>
<text x="234.7" y="40.1" transform="rotate(-90 234.7 40.1)">4</text>
<text x="239.8" y="40.1" transform="rotate(-90 239.8 40.1)">3</text>
<text x="159.8" y="42.6" transform="rotate(-90 159.8 42.6)">5</text>
<text x="167.4" y="42.6" transform="rotate(-90 167.4 42.6)">4</text>
<text x="172.5" y="42.6" transform="rotate(-90 172.5 42.6)">3</text>
<text x="181.5" y="45.5">1</text>
<text x="248.8" y="42.9">1</text>
<text x="248.8" y="45.5">2</text>
<text x="181.5" y="48">2</text>
<text x="181.5" y="50.5">3</text>
<text x="227.1" y="52.8" transform="rotate(-90 227.1 52.8)">2</text>
<text x="237.2" y="52.8" transform="rotate(-90 237.2 52.8)">1</text>
<text x="248.8" y="48">3</text>
<text x="159.8" y="55.3" transform="rotate(-90 159.8 55.3)">2</text>
<text x="169.9" y="55.3" transform="rotate(-90 169.9 55.3)">1</text>
<text x="228.3" y="70.6" transform="rotate(-90 228.3 70.6)">5</text>
<text x="236" y="70.6" transform="rotate(-90 236 70.6)">4</text>
<text x="241" y="70.6" transform="rotate(-90 241 70.6)">3</text>
<text x="161" y="73.1" transform="rotate(-90 161 73.1)">5</text>
<text x="168.7" y="73.1" transform="rotate(-90 168.7 73.1)">4</text>
<text x="173.7" y="73.1" transform="rotate(-90 173.7 73.1)">3</text>
<text x="182.8" y="75.9">1</text>
<text x="250.1" y="73.4">1</text>
<text x="250.1" y="75.9">2</text>
<text x="182.8" y="78.5">2</text>
<text x="182.8" y="81">3</text>
<text x="228.3" y="83.3" transform="rotate(-90 228.3 83.3)">2</text>
<text x="238.5" y="83.3" transform="rotate(-90 238.5 83.3)">1</text>
<text x="250.1" y="78.5">3</text>
<text x="161" y="85.8" transform="rotate(-90 161 85.8)">2</text>
<text x="171.2" y="85.8" transform="rotate(-90 171.2 85.8)">1</text>
<text x="228.3" y="99.8" transform="rotate(-90 228.3 99.8)">5</text>
<text x="236" y="99.8" transform="rotate(-90 236 99.8)">4</text>
<text x="241" y="99.8" transform="rotate(-90 241 99.8)">3</text>
<text x="161" y="102.3" transform="rotate(-90 161 102.3)">5</text>
<text x="168.7" y="102.3" transform="rotate(-90 168.7 102.3)">4</text>
<text x="173.7" y="102.3" transform="rotate(-90 173.7 102.3)">3</text>
<text x="182.8" y="105.2">1</text>
<text x="182.8" y="107.7">2</text>
<text x="250.1" y="102.6">1</text>
<text x="250.1" y="105.2">2</text>
<text x="250.1" y="107.7">3</text>
<text x="182.8" y="110.2">3</text>
<text x="228.3" y="112.5" transform="rotate(-90 228.3 112.5)">2</text>
<text x="238.5" y="112.5" transform="rotate(-90 238.5 112.5)">1</text>
<text x="161" y="115" transform="rotate(-90 161 115)">2</text>
<text x="171.2" y="115" transform="rotate(-90 171.2 115)">1</text>
<text x="47.6" y="125.5">1</text>
<text x="64.7" y="125.5">16</text>
<text x="65.3" y="120.4">9</text>
<text x="47.6" y="128">2</text>
<text x="47.6" y="130.6">3</text>
<text x="64.7" y="128">15</text>
<text x="64.7" y="130.6">14</text>
<text x="229.6" y="130.2" transform="rotate(-90 229.6 130.2)">5</text>
<text x="237.2" y="130.2" transform="rotate(-90 237.2 130.2)">4</text>
<text x="242.3" y="130.2" transform="rotate(-90 242.3 130.2)">3</text>
<text x="47.6" y="133.1">4</text>
<text x="47.6" y="135.6">5</text>
<text x="64.7" y="133.1">13</text>
<text x="64.7" y="135.6">12</text>
<text x="251.4" y="133.1">1</text>
<text x="251.4" y="135.6">2</text>
<text x="47.6" y="138.2">6</text>
<text x="47.6" y="140.7">7</text>
<text x="64.7" y="138.2">11 O6</text>
<text x="64.7" y="138.2">11</text>
<text x="64.7" y="140.7">10</text>
<text x="229.6" y="142.9" transform="rotate(-90 229.6 142.9)">2</text>
<text x="239.8" y="142.9" transform="rotate(-90 239.8 142.9)">1</text>
<text x="251.4" y="138.2">3</text>
<text x="56.9" y="145.5" transform="rotate(-90 56.9 145.5)">8</text>
</g>
<g font-size="1.8" fill="#0f0f0f">
<text x="219.7" y="59.3">O4</text>
<text x="152.4" y="61.9">O1</text>
<text x="221" y="89.8">O5</text>
<text x="153.7" y="92.4">O2</text>
<text x="221" y="119">O6</text>
<text x="153.7" y="121.6">O3</text>
<text x="222.2" y="149.5">O7</text>
</g>
</svg>
